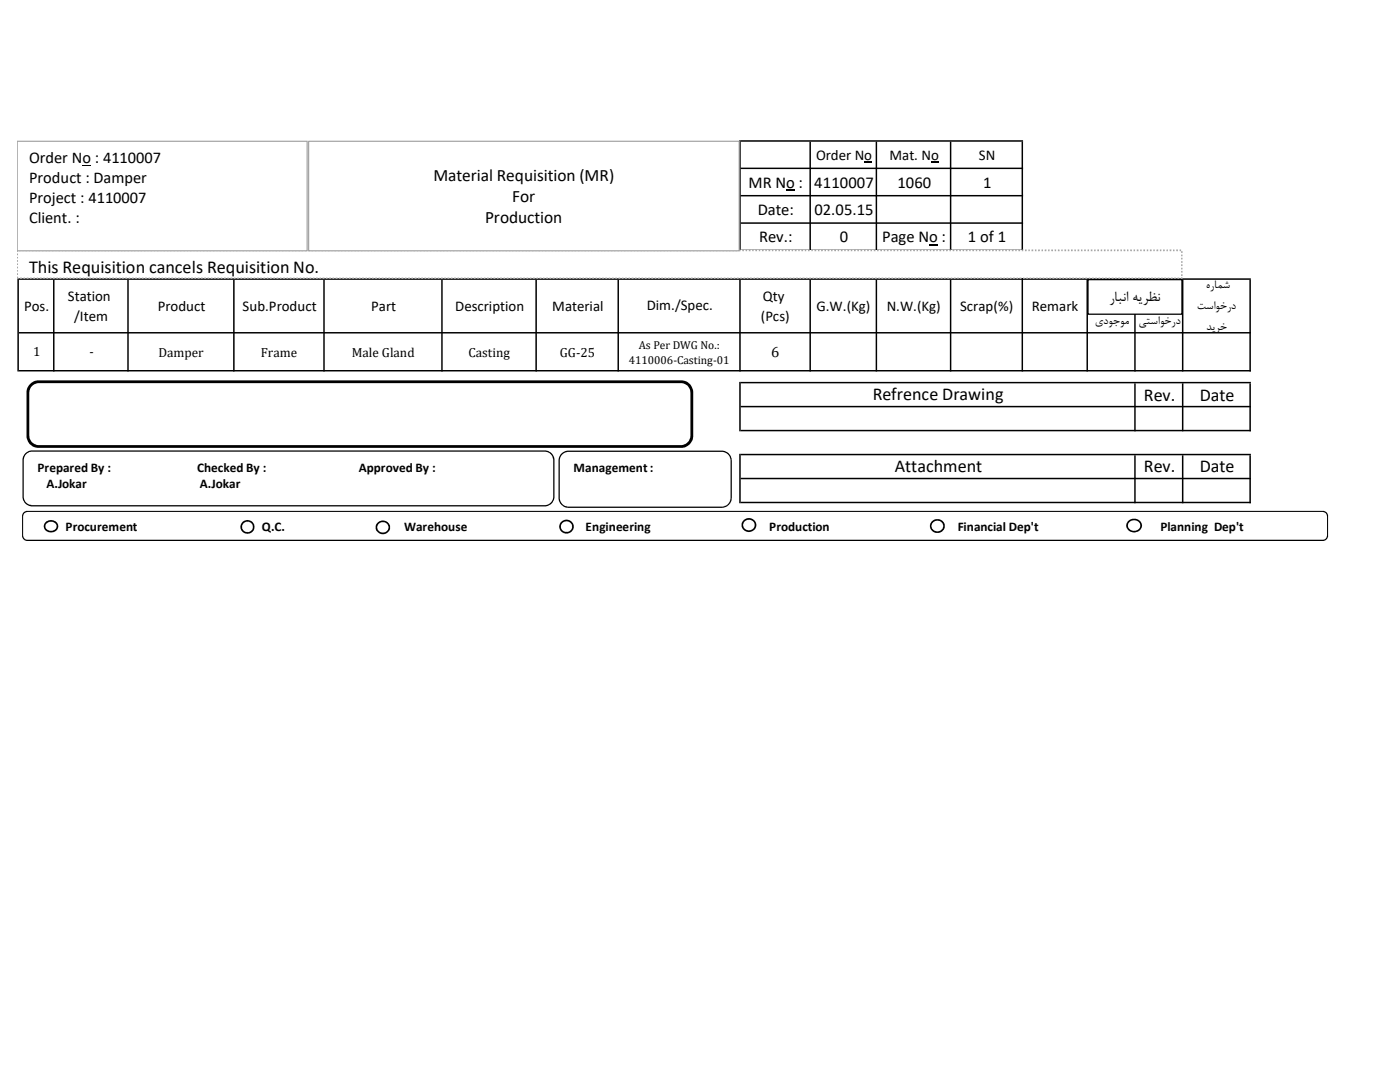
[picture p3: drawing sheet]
<svg xmlns="http://www.w3.org/2000/svg" width="279mm" height="216mm" viewBox="0 0 279 216" stroke-linecap="round" stroke-linejoin="round" font-family="sans-serif">
<path d="M156.9 37.8h1.7v.2h-1.7zM172.5 32.2h1.5v.2h-1.5zM185.8 32.2h1.6v.2h-1.6zM185.4 48.7h1.8v.2h-1.8z" fill="#000"/>
<g fill="#000">
<path d="M147.5 28h.3v22.1h-.3zM161.5 28.3h.3v21.8h-.3zM174.8 28.3h.2v21.8h-.2zM189.6 28.3h.3v21.8h-.3zM147.5 55.8h.3v18.3h-.3zM226.4 55.8h.3v18.3h-.3zM235.9 55.8h.3v18.3h-.3zM249.3 55.8h.3v18.3h-.3zM147.5 76.2h.3v9.9h-.3zM226.4 76.5h.3v9.6h-.3zM235.9 76.5h.3v9.6h-.3zM249.3 76.5h.3v9.6h-.3zM147.5 90.6h.3v9.8h-.3zM161.5 55.8h.3v18.3h-.3zM174.8 55.8h.2v18.3h-.2zM189.6 55.8h.3v18.3h-.3zM203.9 28.3h.3v45.8h-.3zM3.5 55.5h.3v18.6h-.3zM10.6 55.8h.3v18.3h-.3zM25.4 55.8h.3v18.3h-.3zM46.5 55.8h.3v18.3h-.3zM64.5 55.8h.3v18.3h-.3zM88.1 55.8h.2v18.3h-.2zM106.8 55.8h.3v18.3h-.3zM123.2 55.8h.3v18.3h-.3zM216.8 55.8h.3v18.3h-.3zM226.4 90.8h.3v9.6h-.3zM235.9 90.8h.3v9.6h-.3zM249.3 90.8h.3v9.6h-.3z" fill-rule="evenodd"/>
<path d="M147.8 28h56.4v.3h-56.4zM147.8 33.4h56.4v.3h-56.4zM147.8 38.9h56.4v.3h-56.4zM147.8 44.4h56.4v.3h-56.4zM147.8 49.8h56.4v.3h-56.4zM3.8 55.5h245.8v.3h-245.8zM3.8 66.3h245.8v.2h-245.8zM3.8 73.8h245.8v.3h-245.8zM147.8 76.2h101.8v.3h-101.8zM147.8 81h101.8v.3h-101.8zM147.8 85.8h101.8v.3h-101.8zM147.8 90.6h101.8v.2h-101.8zM147.8 95.3h101.8v.3h-101.8zM147.8 100.1h101.8v.3h-101.8z" fill-rule="evenodd"/>
</g>
<path d="M3.4 50h232.4v5.5h-232.4z" fill="#fff"/>
<path d="M3.4 55.2h.2v.3h-.2zM3.4 54.5h.2v.4h-.2zM3.4 53.9h.2v.3h-.2zM3.4 53.2h.2v.4h-.2zM3.4 52.6h.2v.3h-.2zM3.4 51.9h.2v.3h-.2zM3.4 51.3h.2v.3h-.2zM3.4 50.6h.2v.3h-.2zM3.4 49.8v.3l.2-.1v.2h-.2zM3.8 49.8h.3v.3h-.3zM4.4 49.8h.3v.3h-.3zM5.1 49.8h.3v.3h-.3zM5.8 49.8h.3v.3h-.3zM6.4 49.8h.3v.3h-.3zM7.1 49.8h.3v.3h-.3zM7.7 49.8h.3v.3h-.3zM8.4 49.8h.3v.3h-.3zM9 49.8h.4v.3h-.4zM9.7 49.8h.3v.3h-.3zM10.3 49.8h.4v.3h-.4zM11 49.8h.3v.3h-.3zM11.6 49.8h.4v.3h-.4zM12.3 49.8h.3v.3h-.3zM13 49.8h.3v.3h-.3zM13.6 49.8h.3v.3h-.3zM14.3 49.8h.3v.3h-.3zM14.9 49.8h.3v.3h-.3zM15.6 49.8h.3v.3h-.3zM16.3 49.8h.3v.3h-.3zM16.9 49.8h.3v.3h-.3zM17.6 49.8h.3v.3h-.3zM18.2 49.8h.3v.3h-.3zM18.9 49.8h.3v.3h-.3zM19.5 49.8h.4v.3h-.4zM20.2 49.8h.3v.3h-.3zM20.8 49.8h.4v.3h-.4zM21.5 49.8h.3v.3h-.3zM22.1 49.8h.4v.3h-.4zM22.8 49.8h.3v.3h-.3zM23.5 49.8h.3v.3h-.3zM24.1 49.8h.3v.3h-.3zM24.8 49.8h.3v.3h-.3zM25.4 49.8h.3v.3h-.3zM26.1 49.8h.3v.3h-.3zM26.8 49.8h.3v.3h-.3zM27.4 49.8h.3v.3h-.3zM28.1 49.8h.3v.3h-.3zM28.7 49.8h.3v.3h-.3zM29.4 49.8h.3v.3h-.3zM30 49.8h.4v.3h-.4zM30.7 49.8h.3v.3h-.3zM31.3 49.8h.4v.3h-.4zM32 49.8h.3v.3h-.3zM32.6 49.8h.4v.3h-.4zM33.3 49.8h.3v.3h-.3zM34 49.8h.3v.3h-.3zM34.6 49.8h.3v.3h-.3zM35.3 49.8h.3v.3h-.3zM35.9 49.8h.3v.3h-.3zM36.6 49.8h.3v.3h-.3zM37.3 49.8h.2v.3h-.2zM37.9 49.8h.3v.3h-.3zM38.6 49.8h.3v.3h-.3zM39.2 49.8h.3v.3h-.3zM39.9 49.8h.3v.3h-.3zM40.5 49.8h.4v.3h-.4zM41.2 49.8h.3v.3h-.3zM41.8 49.8h.4v.3h-.4zM42.5 49.8h.3v.3h-.3zM43.1 49.8h.4v.3h-.4zM43.8 49.8h.3v.3h-.3zM44.4 49.8h.4v.3h-.4zM45.1 49.8h.3v.3h-.3zM45.8 49.8h.3v.3h-.3zM46.4 49.8h.3v.3h-.3zM47.1 49.8h.3v.3h-.3zM47.8 49.8h.2v.3h-.2zM48.4 49.8h.3v.3h-.3zM49.1 49.8h.3v.3h-.3zM49.7 49.8h.3v.3h-.3zM50.4 49.8h.3v.3h-.3zM51 49.8h.4v.3h-.4zM51.7 49.8h.3v.3h-.3zM52.3 49.8h.4v.3h-.4zM53 49.8h.3v.3h-.3zM53.6 49.8h.4v.3h-.4zM54.3 49.8h.3v.3h-.3zM54.9 49.8h.4v.3h-.4zM55.6 49.8h.3v.3h-.3zM56.3 49.8h.3v.3h-.3zM56.9 49.8h.3v.3h-.3zM57.6 49.8h.3v.3h-.3zM58.3 49.8h.2v.3h-.2zM58.9 49.8h.3v.3h-.3zM59.6 49.8h.3v.3h-.3zM60.2 49.8h.3v.3h-.3zM60.9 49.8h.3v.3h-.3zM61.5 49.8h.3v.3h-.3zM62.2 49.8h.3v.3h-.3zM62.8 49.8h.4v.3h-.4zM63.5 49.8h.3v.3h-.3zM64.1 49.8h.4v.3h-.4zM64.8 49.8h.3v.3h-.3zM65.4 49.8h.4v.3h-.4zM66.1 49.8h.3v.3h-.3zM66.8 49.8h.3v.3h-.3zM67.4 49.8h.3v.3h-.3zM68.1 49.8h.3v.3h-.3zM68.7 49.8h.3v.3h-.3zM69.4 49.8h.3v.3h-.3zM70.1 49.8h.3v.3h-.3zM70.7 49.8h.3v.3h-.3zM71.4 49.8h.3v.3h-.3zM72 49.8h.3v.3h-.3zM72.7 49.8h.3v.3h-.3zM73.3 49.8h.4v.3h-.4zM74 49.8h.3v.3h-.3zM74.6 49.8h.4v.3h-.4zM75.3 49.8h.3v.3h-.3zM75.9 49.8h.4v.3h-.4zM76.6 49.8h.3v.3h-.3zM77.3 49.8h.3v.3h-.3zM77.9 49.8h.3v.3h-.3zM78.6 49.8h.3v.3h-.3zM79.2 49.8h.3v.3h-.3zM79.9 49.8h.3v.3h-.3zM80.6 49.8h.3v.3h-.3zM81.2 49.8h.3v.3h-.3zM81.9 49.8h.3v.3h-.3zM82.5 49.8h.3v.3h-.3zM83.2 49.8h.3v.3h-.3zM83.8 49.8h.4v.3h-.4zM84.5 49.8h.3v.3h-.3zM85.1 49.8h.4v.3h-.4zM85.8 49.8h.3v.3h-.3zM86.4 49.8h.4v.3h-.4zM87.1 49.8h.3v.3h-.3zM87.8 49.8h.3v.3h-.3zM88.4 49.8h.3v.3h-.3zM89.1 49.8h.3v.3h-.3zM89.7 49.8h.3v.3h-.3zM90.4 49.8h.3v.3h-.3zM91.1 49.8h.3v.3h-.3zM91.7 49.8h.3v.3h-.3zM92.4 49.8h.3v.3h-.3zM93 49.8h.3v.3h-.3zM93.7 49.8h.3v.3h-.3zM94.3 49.8h.4v.3h-.4zM95 49.8h.3v.3h-.3zM95.6 49.8h.4v.3h-.4zM96.3 49.8h.3v.3h-.3zM96.9 49.8h.4v.3h-.4zM97.6 49.8h.3v.3h-.3zM98.3 49.8h.3v.3h-.3zM98.9 49.8h.3v.3h-.3zM99.6 49.8h.3v.3h-.3zM100.2 49.8h.3v.3h-.3zM100.9 49.8h.3v.3h-.3zM101.6 49.8h.3v.3h-.3zM102.2 49.8h.3v.3h-.3zM102.9 49.8h.3v.3h-.3zM103.5 49.8h.3v.3h-.3zM104.2 49.8h.3v.3h-.3zM104.8 49.8h.4v.3h-.4zM105.5 49.8h.3v.3h-.3zM106.1 49.8h.4v.3h-.4zM106.8 49.8h.3v.3h-.3zM107.4 49.8h.4v.3h-.4zM108.1 49.8h.3v.3h-.3zM108.8 49.8h.3v.3h-.3zM109.4 49.8h.3v.3h-.3zM110.1 49.8h.3v.3h-.3zM110.7 49.8h.3v.3h-.3zM111.4 49.8h.3v.3h-.3zM112.1 49.8h.3v.3h-.3zM112.7 49.8h.3v.3h-.3zM113.4 49.8h.3v.3h-.3zM114 49.8h.3v.3h-.3zM114.7 49.8h.3v.3h-.3zM115.3 49.8h.4v.3h-.4zM116 49.8h.3v.3h-.3zM116.6 49.8h.4v.3h-.4zM117.3 49.8h.3v.3h-.3zM117.9 49.8h.4v.3h-.4zM118.6 49.8h.3v.3h-.3zM119.3 49.8h.3v.3h-.3zM119.9 49.8h.3v.3h-.3zM120.6 49.8h.3v.3h-.3zM121.2 49.8h.3v.3h-.3zM121.9 49.8h.3v.3h-.3zM122.6 49.8h.3v.3h-.3zM123.2 49.8h.3v.3h-.3zM123.9 49.8h.3v.3h-.3zM124.5 49.8h.3v.3h-.3zM125.2 49.8h.3v.3h-.3zM125.8 49.8h.4v.3h-.4zM126.5 49.8h.3v.3h-.3zM127.1 49.8h.4v.3h-.4zM127.8 49.8h.3v.3h-.3zM128.4 49.8h.4v.3h-.4zM129.1 49.8h.3v.3h-.3zM129.8 49.8h.3v.3h-.3zM130.4 49.8h.3v.3h-.3zM131.1 49.8h.3v.3h-.3zM131.7 49.8h.3v.3h-.3zM132.4 49.8h.3v.3h-.3zM133.1 49.8h.2v.3h-.2zM133.7 49.8h.3v.3h-.3zM134.4 49.8h.3v.3h-.3zM135 49.8h.3v.3h-.3zM135.7 49.8h.3v.3h-.3zM136.3 49.8h.4v.3h-.4zM137 49.8h.3v.3h-.3zM137.6 49.8h.4v.3h-.4zM138.3 49.8h.3v.3h-.3zM138.9 49.8h.4v.3h-.4zM139.6 49.8h.3v.3h-.3zM140.3 49.8h.3v.3h-.3zM140.9 49.8h.3v.3h-.3zM141.6 49.8h.3v.3h-.3zM142.2 49.8h.3v.3h-.3zM142.9 49.8h.3v.3h-.3zM143.6 49.8h.2v.3h-.2zM144.2 49.8h.3v.3h-.3zM144.9 49.8h.3v.3h-.3zM145.5 49.8h.3v.3h-.3zM146.2 49.8h.3v.3h-.3zM146.8 49.8h.4v.3h-.4zM147.5 49.8h.3v.3h-.3zM148.1 49.8h.4v.3h-.4zM148.8 49.8h.3v.3h-.3zM149.4 49.8h.4v.3h-.4zM150.1 49.8h.3v.3h-.3zM150.7 49.8h.4v.3h-.4zM151.4 49.8h.3v.3h-.3zM152.1 49.8h.3v.3h-.3zM152.7 49.8h.3v.3h-.3zM153.4 49.8h.3v.3h-.3zM154.1 49.8h.2v.3h-.2zM154.7 49.8h.3v.3h-.3zM155.4 49.8h.3v.3h-.3zM156 49.8h.3v.3h-.3zM156.7 49.8h.3v.3h-.3zM157.3 49.8h.3v.3h-.3zM158 49.8h.3v.3h-.3zM158.6 49.8h.4v.3h-.4zM159.3 49.8h.3v.3h-.3zM159.9 49.8h.4v.3h-.4zM160.6 49.8h.3v.3h-.3zM161.2 49.8h.4v.3h-.4zM161.9 49.8h.3v.3h-.3zM162.6 49.8h.3v.3h-.3zM163.2 49.8h.3v.3h-.3zM163.9 49.8h.3v.3h-.3zM164.5 49.8h.3v.3h-.3zM165.2 49.8h.3v.3h-.3zM165.9 49.8h.3v.3h-.3zM166.5 49.8h.3v.3h-.3zM167.2 49.8h.3v.3h-.3zM167.8 49.8h.3v.3h-.3zM168.5 49.8h.3v.3h-.3zM169.1 49.8h.4v.3h-.4zM169.8 49.8h.3v.3h-.3zM170.4 49.8h.4v.3h-.4zM171.1 49.8h.3v.3h-.3zM171.7 49.8h.4v.3h-.4zM172.4 49.8h.3v.3h-.3zM173.1 49.8h.3v.3h-.3zM173.7 49.8h.3v.3h-.3zM174.4 49.8h.3v.3h-.3zM175 49.8h.3v.3h-.3zM175.7 49.8h.3v.3h-.3zM176.4 49.8h.3v.3h-.3zM177 49.8h.3v.3h-.3zM177.7 49.8h.3v.3h-.3zM178.3 49.8h.3v.3h-.3zM179 49.8h.3v.3h-.3zM179.6 49.8h.4v.3h-.4zM180.3 49.8h.3v.3h-.3zM180.9 49.8h.4v.3h-.4zM181.6 49.8h.3v.3h-.3zM182.2 49.8h.4v.3h-.4zM182.9 49.8h.3v.3h-.3zM183.6 49.8h.3v.3h-.3zM184.2 49.8h.3v.3h-.3zM184.9 49.8h.3v.3h-.3zM185.5 49.8h.3v.3h-.3zM186.2 49.8h.3v.3h-.3zM186.9 49.8h.3v.3h-.3zM187.5 49.8h.3v.3h-.3zM188.2 49.8h.3v.3h-.3zM188.8 49.8h.3v.3h-.3zM189.5 49.8h.3v.3h-.3zM190.1 49.8h.4v.3h-.4zM190.8 49.8h.3v.3h-.3zM191.4 49.8h.4v.3h-.4zM192.1 49.8h.3v.3h-.3zM192.7 49.8h.4v.3h-.4zM193.4 49.8h.3v.3h-.3zM194.1 49.8h.3v.3h-.3zM194.7 49.8h.3v.3h-.3zM195.4 49.8h.3v.3h-.3zM196 49.8h.3v.3h-.3zM196.7 49.8h.3v.3h-.3zM197.4 49.8h.3v.3h-.3zM198 49.8h.3v.3h-.3zM198.7 49.8h.3v.3h-.3zM199.3 49.8h.3v.3h-.3zM200 49.8h.3v.3h-.3zM200.6 49.8h.4v.3h-.4zM201.3 49.8h.3v.3h-.3zM201.9 49.8h.4v.3h-.4zM202.6 49.8h.3v.3h-.3zM203.2 49.8h.4v.3h-.4zM203.9 49.8h.3v.3h-.3zM204.6 49.8h.3v.3h-.3zM205.2 49.8h.3v.3h-.3zM205.9 49.8h.3v.3h-.3zM206.5 49.8h.3v.3h-.3zM207.2 49.8h.3v.3h-.3zM207.9 49.8h.3v.3h-.3zM208.5 49.8h.3v.3h-.3zM209.2 49.8h.3v.3h-.3zM209.8 49.8h.3v.3h-.3zM210.5 49.8h.3v.3h-.3zM211.1 49.8h.4v.3h-.4zM211.8 49.8h.3v.3h-.3zM212.4 49.8h.4v.3h-.4zM213.1 49.8h.3v.3h-.3zM213.7 49.8h.4v.3h-.4zM214.4 49.8h.3v.3h-.3zM215.1 49.8h.3v.3h-.3zM215.7 49.8h.3v.3h-.3zM216.4 49.8h.3v.3h-.3zM217 49.8h.3v.3h-.3zM217.7 49.8h.3v.3h-.3zM218.4 49.8h.3v.3h-.3zM219 49.8h.3v.3h-.3zM219.7 49.8h.3v.3h-.3zM220.3 49.8h.3v.3h-.3zM221 49.8h.3v.3h-.3zM221.6 49.8h.4v.3h-.4zM222.3 49.8h.3v.3h-.3zM222.9 49.8h.4v.3h-.4zM223.6 49.8h.3v.3h-.3zM224.2 49.8h.4v.3h-.4zM224.9 49.8h.3v.3h-.3zM225.6 49.8h.3v.3h-.3zM226.2 49.8h.3v.3h-.3zM226.9 49.8h.3v.3h-.3zM227.5 49.8h.3v.3h-.3zM228.2 49.8h.3v.3h-.3zM228.9 49.8h.3v.3h-.3zM229.5 49.8h.3v.3h-.3zM230.2 49.8h.3v.3h-.3zM230.8 49.8h.3v.3h-.3zM231.5 49.8h.3v.3h-.3zM232.1 49.8h.4v.3h-.4zM232.8 49.8h.3v.3h-.3zM233.4 49.8h.4v.3h-.4zM234.1 49.8h.3v.3h-.3zM234.7 49.8h.4v.3h-.4zM235.4 49.8h.3v.3h-.3zM235.7 50.1h.3v.4h-.3zM235.7 50.8h.3v.3h-.3zM235.7 51.4h.3v.4h-.3zM235.7 52.1h.3v.4h-.3zM235.7 52.7h.3v.4h-.3zM235.7 53.4h.3v.4h-.3zM235.7 54.1h.3v.3h-.3zM235.7 54.7h.3v.4h-.3zM235.7 55.4h.1l-.1 .1v-.1h.3v.2l-.3 .1zM235 55.4h.3v.3h-.3zM234.4 55.4h.3v.3h-.3zM233.7 55.4h.3v.3h-.3zM233 55.4h.3v.3h-.3zM232.4 55.4h.3v.3h-.3zM231.7 55.4h.3v.3h-.3zM231.1 55.4h.3v.3h-.3zM230.4 55.4h.3v.3h-.3zM229.7 55.4h.4v.3h-.4zM229.1 55.4h.3v.3h-.3zM228.4 55.4h.4v.3h-.4zM227.8 55.4h.3v.3h-.3zM227.1 55.4h.4v.3h-.4zM226.5 55.4h.3v.3h-.3zM225.8 55.4h.3v.3h-.3zM225.2 55.4h.3v.3h-.3zM224.5 55.4h.3v.3h-.3zM223.9 55.4h.3v.3h-.3zM223.2 55.4h.3v.3h-.3zM222.5 55.4h.3v.3h-.3zM221.9 55.4h.3v.3h-.3zM221.2 55.4h.3v.3h-.3zM220.6 55.4h.3v.3h-.3zM219.9 55.4h.3v.3h-.3zM219.2 55.4h.4v.3h-.4zM218.6 55.4h.3v.3h-.3zM217.9 55.4h.4v.3h-.4zM217.3 55.4h.3v.3h-.3zM216.6 55.4h.4v.3h-.4zM216 55.4h.3v.3h-.3zM215.3 55.4h.3v.3h-.3zM214.7 55.4h.3v.3h-.3zM214 55.4h.3v.3h-.3zM213.4 55.4h.3v.3h-.3zM212.7 55.4h.3v.3h-.3zM212 55.4h.3v.3h-.3zM211.4 55.4h.3v.3h-.3zM210.7 55.4h.3v.3h-.3zM210.1 55.4h.3v.3h-.3zM209.4 55.4h.3v.3h-.3zM208.7 55.4h.4v.3h-.4zM208.1 55.4h.3v.3h-.3zM207.4 55.4h.4v.3h-.4zM206.8 55.4h.3v.3h-.3zM206.1 55.4h.4v.3h-.4zM205.5 55.4h.3v.3h-.3zM204.8 55.4h.3v.3h-.3zM204.2 55.4h.3v.3h-.3zM203.5 55.4h.3v.3h-.3zM202.9 55.4h.3v.3h-.3zM202.2 55.4h.3v.3h-.3zM201.5 55.4h.3v.3h-.3zM200.9 55.4h.3v.3h-.3zM200.2 55.4h.3v.3h-.3zM199.6 55.4h.3v.3h-.3zM198.9 55.4h.3v.3h-.3zM198.2 55.4h.4v.3h-.4zM197.6 55.4h.3v.3h-.3zM196.9 55.4h.4v.3h-.4zM196.3 55.4h.3v.3h-.3zM195.6 55.4h.4v.3h-.4zM195 55.4h.3v.3h-.3zM194.3 55.4h.3v.3h-.3zM193.7 55.4h.3v.3h-.3zM193 55.4h.3v.3h-.3zM192.4 55.4h.3v.3h-.3zM191.7 55.4h.3v.3h-.3zM191.1 55.4h.2v.3h-.2zM190.4 55.4h.3v.3h-.3zM189.7 55.4h.3v.3h-.3zM189.1 55.4h.3v.3h-.3zM188.4 55.4h.3v.3h-.3zM187.7 55.4h.4v.3h-.4zM187.1 55.4h.3v.3h-.3zM186.4 55.4h.4v.3h-.4zM185.8 55.4h.3v.3h-.3zM185.1 55.4h.4v.3h-.4zM184.5 55.4h.3v.3h-.3zM183.8 55.4h.3v.3h-.3zM183.2 55.4h.3v.3h-.3zM182.5 55.4h.3v.3h-.3zM181.9 55.4h.3v.3h-.3zM181.2 55.4h.3v.3h-.3zM180.6 55.4h.2v.3h-.2zM179.9 55.4h.3v.3h-.3zM179.2 55.4h.3v.3h-.3zM178.6 55.4h.3v.3h-.3zM177.9 55.4h.3v.3h-.3zM177.2 55.4h.4v.3h-.4zM176.6 55.4h.3v.3h-.3zM175.9 55.4h.4v.3h-.4zM175.3 55.4h.3v.3h-.3zM174.6 55.4h.4v.3h-.4zM174 55.4h.3v.3h-.3zM173.3 55.4h.4v.3h-.4zM172.7 55.4h.3v.3h-.3zM172 55.4h.3v.3h-.3zM171.4 55.4h.3v.3h-.3zM170.7 55.4h.3v.3h-.3zM170.1 55.4h.2v.3h-.2zM169.4 55.4h.3v.3h-.3zM168.7 55.4h.3v.3h-.3zM168.1 55.4h.3v.3h-.3zM167.4 55.4h.3v.3h-.3zM166.8 55.4h.3v.3h-.3zM166.1 55.4h.3v.3h-.3zM165.4 55.4h.4v.3h-.4zM164.8 55.4h.3v.3h-.3zM164.1 55.4h.4v.3h-.4zM163.5 55.4h.3v.3h-.3zM162.8 55.4h.4v.3h-.4zM162.2 55.4h.3v.3h-.3zM161.5 55.4h.3v.3h-.3zM160.9 55.4h.3v.3h-.3zM160.2 55.4h.3v.3h-.3zM159.6 55.4h.3v.3h-.3zM158.9 55.4h.3v.3h-.3zM158.2 55.4h.3v.3h-.3zM157.6 55.4h.3v.3h-.3zM156.9 55.4h.3v.3h-.3zM156.3 55.4h.3v.3h-.3zM155.6 55.4h.3v.3h-.3zM154.9 55.4h.4v.3h-.4zM154.3 55.4h.3v.3h-.3zM153.6 55.4h.4v.3h-.4zM153 55.4h.3v.3h-.3zM152.3 55.4h.4v.3h-.4zM151.7 55.4h.3v.3h-.3zM151 55.4h.3v.3h-.3zM150.4 55.4h.3v.3h-.3zM149.7 55.4h.3v.3h-.3zM149.1 55.4h.3v.3h-.3zM148.4 55.4h.3v.3h-.3zM147.7 55.4h.3v.3h-.3zM147.1 55.4h.3v.3h-.3zM146.4 55.4h.3v.3h-.3zM145.8 55.4h.3v.3h-.3zM145.1 55.4h.3v.3h-.3zM144.4 55.4h.4v.3h-.4zM143.8 55.4h.3v.3h-.3zM143.1 55.4h.4v.3h-.4zM142.5 55.4h.3v.3h-.3zM141.8 55.4h.4v.3h-.4zM141.2 55.4h.3v.3h-.3zM140.5 55.4h.3v.3h-.3zM139.9 55.4h.3v.3h-.3zM139.2 55.4h.3v.3h-.3zM138.6 55.4h.3v.3h-.3zM137.9 55.4h.3v.3h-.3zM137.2 55.4h.3v.3h-.3zM136.6 55.4h.3v.3h-.3zM135.9 55.4h.3v.3h-.3zM135.3 55.4h.3v.3h-.3zM134.6 55.4h.3v.3h-.3zM133.9 55.4h.4v.3h-.4zM133.3 55.4h.3v.3h-.3zM132.6 55.4h.4v.3h-.4zM132 55.4h.3v.3h-.3zM131.3 55.4h.4v.3h-.4zM130.7 55.4h.3v.3h-.3zM130 55.4h.3v.3h-.3zM129.4 55.4h.3v.3h-.3zM128.7 55.4h.3v.3h-.3zM128.1 55.4h.3v.3h-.3zM127.4 55.4h.3v.3h-.3zM126.7 55.4h.3v.3h-.3zM126.1 55.4h.3v.3h-.3zM125.4 55.4h.3v.3h-.3zM124.8 55.4h.3v.3h-.3zM124.1 55.4h.3v.3h-.3zM123.4 55.4h.4v.3h-.4zM122.8 55.4h.3v.3h-.3zM122.1 55.4h.4v.3h-.4zM121.5 55.4h.3v.3h-.3zM120.8 55.4h.4v.3h-.4zM120.2 55.4h.3v.3h-.3zM119.5 55.4h.3v.3h-.3zM118.9 55.4h.3v.3h-.3zM118.2 55.4h.3v.3h-.3zM117.6 55.4h.3v.3h-.3zM116.9 55.4h.3v.3h-.3zM116.2 55.4h.3v.3h-.3zM115.6 55.4h.3v.3h-.3zM114.9 55.4h.3v.3h-.3zM114.3 55.4h.3v.3h-.3zM113.6 55.4h.3v.3h-.3zM112.9 55.4h.4v.3h-.4zM112.3 55.4h.3v.3h-.3zM111.6 55.4h.4v.3h-.4zM111 55.4h.3v.3h-.3zM110.3 55.4h.4v.3h-.4zM109.7 55.4h.3v.3h-.3zM109 55.4h.3v.3h-.3zM108.4 55.4h.3v.3h-.3zM107.7 55.4h.3v.3h-.3zM107.1 55.4h.3v.3h-.3zM106.4 55.4h.3v.3h-.3zM105.7 55.4h.3v.3h-.3zM105.1 55.4h.3v.3h-.3zM104.4 55.4h.3v.3h-.3zM103.8 55.4h.3v.3h-.3zM103.1 55.4h.3v.3h-.3zM102.4 55.4h.4v.3h-.4zM101.8 55.4h.3v.3h-.3zM101.1 55.4h.4v.3h-.4zM100.5 55.4h.3v.3h-.3zM99.8 55.4h.4v.3h-.4zM99.2 55.4h.3v.3h-.3zM98.5 55.4h.3v.3h-.3zM97.9 55.4h.3v.3h-.3zM97.2 55.4h.3v.3h-.3zM96.6 55.4h.3v.3h-.3zM95.9 55.4h.3v.3h-.3zM95.2 55.4h.3v.3h-.3zM94.6 55.4h.3v.3h-.3zM93.9 55.4h.3v.3h-.3zM93.3 55.4h.3v.3h-.3zM92.6 55.4h.3v.3h-.3zM91.9 55.4h.4v.3h-.4zM91.3 55.4h.3v.3h-.3zM90.6 55.4h.4v.3h-.4zM90 55.4h.3v.3h-.3zM89.3 55.4h.4v.3h-.4zM88.7 55.4h.3v.3h-.3zM88 55.4h.3v.3h-.3zM87.4 55.4h.3v.3h-.3zM86.7 55.4h.3v.3h-.3zM86.1 55.4h.3v.3h-.3zM85.4 55.4h.3v.3h-.3zM84.8 55.4h.2v.3h-.2zM84.1 55.4h.3v.3h-.3zM83.4 55.4h.3v.3h-.3zM82.8 55.4h.3v.3h-.3zM82.1 55.4h.3v.3h-.3zM81.4 55.4h.4v.3h-.4zM80.8 55.4h.3v.3h-.3zM80.1 55.4h.4v.3h-.4zM79.5 55.4h.3v.3h-.3zM78.8 55.4h.4v.3h-.4zM78.2 55.4h.3v.3h-.3zM77.5 55.4h.4v.3h-.4zM76.9 55.4h.3v.3h-.3zM76.2 55.4h.3v.3h-.3zM75.6 55.4h.3v.3h-.3zM74.9 55.4h.3v.3h-.3zM74.3 55.4h.2v.3h-.2zM73.6 55.4h.3v.3h-.3zM72.9 55.4h.3v.3h-.3zM72.3 55.4h.3v.3h-.3zM71.6 55.4h.3v.3h-.3zM71 55.4h.3v.3h-.3zM70.3 55.4h.3v.3h-.3zM69.6 55.4h.4v.3h-.4zM69 55.4h.3v.3h-.3zM68.3 55.4h.4v.3h-.4zM67.7 55.4h.3v.3h-.3zM67 55.4h.4v.3h-.4zM66.4 55.4h.3v.3h-.3zM65.7 55.4h.3v.3h-.3zM65.1 55.4h.3v.3h-.3zM64.4 55.4h.3v.3h-.3zM63.8 55.4h.3v.3h-.3zM63.1 55.4h.3v.3h-.3zM62.4 55.4h.3v.3h-.3zM61.8 55.4h.3v.3h-.3zM61.1 55.4h.3v.3h-.3zM60.5 55.4h.3v.3h-.3zM59.8 55.4h.3v.3h-.3zM59.1 55.4h.4v.3h-.4zM58.5 55.4h.3v.3h-.3zM57.8 55.4h.4v.3h-.4zM57.2 55.4h.3v.3h-.3zM56.5 55.4h.4v.3h-.4zM55.9 55.4h.3v.3h-.3zM55.2 55.4h.3v.3h-.3zM54.6 55.4h.3v.3h-.3zM53.9 55.4h.3v.3h-.3zM53.3 55.4h.3v.3h-.3zM52.6 55.4h.3v.3h-.3zM51.9 55.4h.3v.3h-.3zM51.3 55.4h.3v.3h-.3zM50.6 55.4h.3v.3h-.3zM50 55.4h.3v.3h-.3zM49.3 55.4h.3v.3h-.3zM48.6 55.4h.4v.3h-.4zM48 55.4h.3v.3h-.3zM47.3 55.4h.4v.3h-.4zM46.7 55.4h.3v.3h-.3zM46 55.4h.4v.3h-.4zM45.4 55.4h.3v.3h-.3zM44.7 55.4h.3v.3h-.3zM44.1 55.4h.3v.3h-.3zM43.4 55.4h.3v.3h-.3zM42.8 55.4h.3v.3h-.3zM42.1 55.4h.3v.3h-.3zM41.4 55.4h.3v.3h-.3zM40.8 55.4h.3v.3h-.3zM40.1 55.4h.3v.3h-.3zM39.5 55.4h.3v.3h-.3zM38.8 55.4h.3v.3h-.3zM38.1 55.4h.4v.3h-.4zM37.5 55.4h.3v.3h-.3zM36.8 55.4h.4v.3h-.4zM36.2 55.4h.3v.3h-.3zM35.5 55.4h.4v.3h-.4zM34.9 55.4h.3v.3h-.3zM34.2 55.4h.3v.3h-.3zM33.6 55.4h.3v.3h-.3zM32.9 55.4h.3v.3h-.3zM32.3 55.4h.3v.3h-.3zM31.6 55.4h.3v.3h-.3zM30.9 55.4h.3v.3h-.3zM30.3 55.4h.3v.3h-.3zM29.6 55.4h.3v.3h-.3zM29 55.4h.3v.3h-.3zM28.3 55.4h.3v.3h-.3zM27.6 55.4h.4v.3h-.4zM27 55.4h.3v.3h-.3zM26.3 55.4h.4v.3h-.4zM25.7 55.4h.3v.3h-.3zM25 55.4h.4v.3h-.4zM24.4 55.4h.3v.3h-.3zM23.7 55.4h.3v.3h-.3zM23.1 55.4h.3v.3h-.3zM22.4 55.4h.3v.3h-.3zM21.8 55.4h.3v.3h-.3zM21.1 55.4h.3v.3h-.3zM20.4 55.4h.3v.3h-.3zM19.8 55.4h.3v.3h-.3zM19.1 55.4h.3v.3h-.3zM18.5 55.4h.3v.3h-.3zM17.8 55.4h.3v.3h-.3zM17.1 55.4h.4v.3h-.4zM16.5 55.4h.3v.3h-.3zM15.8 55.4h.4v.3h-.4zM15.2 55.4h.3v.3h-.3zM14.5 55.4h.4v.3h-.4zM13.9 55.4h.3v.3h-.3zM13.2 55.4h.3v.3h-.3zM12.6 55.4h.3v.3h-.3zM11.9 55.4h.3v.3h-.3zM11.3 55.4h.3v.3h-.3zM10.6 55.4h.3v.3h-.3zM9.9 55.4h.3v.3h-.3zM9.3 55.4h.3v.3h-.3zM8.6 55.4h.3v.3h-.3zM8 55.4h.3v.3h-.3zM7.3 55.4h.3v.3h-.3zM6.6 55.4h.4v.3h-.4zM6 55.4h.3v.3h-.3zM5.3 55.4h.4v.3h-.4zM4.7 55.4h.3v.3h-.3zM4 55.4h.4v.3h-.4zM3.4 55.4h.3v.3h-.3z" fill="#a6a6a6"/>
<path d="M3.4 28.2h57.9v21.8h-57.9z" fill="#fff"/>
<path d="M3.4 28.1h58v22l-58 .1zM3.4 28.3l.2-.1v21.8l-.2-.1h57.9l-.1 .1v-21.8l.1 .1z" fill="#a6a6a6"/>
<path d="M16.5 32.9h1.7v.1h-1.7z" fill="#000"/>
<path d="M61.6 28.2h85.9v21.8h-85.9z" fill="#fff"/>
<path d="M61.5 28.1h86l.1 .1v21.8l-.1 .2h-85.9l-.1-.2zM61.6 28.3l.1-.1v21.8l-.1-.1h85.9l-.1 .1v-21.8l.1 .1z" fill="#a6a6a6"/>
<path d="M217.1 55.8h18.7v6.9h-18.7z" fill="#fff"/>
<path d="M217 55.7h18.9l.1 7-.2 .1h-18.7l-.1-.1zM217.1 55.9l.2-.1v6.9l-.2-.1h18.7v.1v-6.9v.1z" fill="#000"/>
<path d="M5.1 90.5l.8-.4 .5-.1h102.3a1.81 1.81 0 0 1 1.8 1.8v7.3a1.81 1.81 0 0 1-1.8 1.8h-102.3a1.81 1.81 0 0 1-1.8-1.8v-7.3l.1-.5z" fill-rule="evenodd" fill="#fff"/>
<path d="M5 90.4h.1a1.66 1.66 0 0 1 1.3-.5h102.3a1.94 1.94 0 0 1 2 1.9v7.3a1.98 1.98 0 0 1-2 1.9h-102.3a1.94 1.94 0 0 1-1.9-1.9v-7.3a1.79 1.79 0 0 1 .5-1.4zM5.2 90.6l-.5 1.1v7.6l.5 1 .6 .4 .5 .1h102.6l1-.5 .4-.5 .1-.5v-7.6l-.1-.6-.4-.5-1-.5h-102.6l-.4 .1z" fill="#000"/>
<path d="M112.1 90.6l.9-.5 .5-.1h30.6a1.88 1.88 0 0 1 1.8 1.9v7.5a1.88 1.88 0 0 1-1.8 1.8h-30.6a1.88 1.88 0 0 1-1.9-1.8v-7.5l.1-.5z" fill-rule="evenodd" fill="#fff"/>
<path d="M112.1 90.5l1.1-.6h30.9a2.03 2.03 0 0 1 1.9 2v7.5a2.02 2.02 0 0 1-1.9 1.9h-30.6a2.02 2.02 0 0 1-2-1.9v-7.7l.1-.6zM112.2 90.7l-.4 .5-.1 .5v7.8l.1 .5 .4 .6 .6 .4 .5 .1h30.9l.5-.1 .8-.7 .3-.8v-7.6a1.67 1.67 0 0 0-1.1-1.6l-.5-.1h-30.9l-.5 .1z" fill="#000"/>
<path d="M4.8 102.3l.7-.3h258.5a1.01 1.01 0 0 1 1 1v3.8a.98 .98 0 0 1-1 1h-258.5a.95 .95 0 0 1-1-1v-3.8z" fill-rule="evenodd" fill="#fff"/>
<path d="M4.7 102.2l.5-.3h258.8a1.03 1.03 0 0 1 1 1.1v4.1l-.2 .6-.6 .2h-258.7a1.04 1.04 0 0 1-1-.6l-.1-4.5zM4.9 102.4l-.3 .6v3.8l.3 .7 .4 .2h258.9l.4-.2 .2-.7v-3.8l-.2-.6-.6-.2h-258.5z" fill="#000"/>
<path d="M9.1 104.4a1.29 1.29 0 0 1 1.5-.4 1.29 1.29 0 0 1 .8 1.4 1.29 1.29 0 0 1-1.5 .7 1.29 1.29 0 0 1-.9-1.4z" fill-rule="evenodd" fill="#fff"/>
<path d="M9 104.3l.4-.3 .8-.2a1.32 1.32 0 0 1 1.4 1.4l-.2 .5-.6 .5-.6 .1-.8-.3a1.18 1.18 0 0 1-.6-1.2zM9.4 104.4l-.3 .3v.5l.5 .6 .8 .1 .7-.4 .2-.7-.3-.4-.6-.3h-.5z" fill="#000"/>
<circle cx="49.4" cy="105.1" r="1.23" fill="#fff"/>
<path d="M48 105.2a1.4 1.4 0 0 1 2.8 0 1.4 1.4 0 0 1-2.8 0zM48.3 105.1a1.06 1.06 0 0 0 2.1 0 1.06 1.06 0 0 0-2.1 0z" fill="#000"/>
<circle cx="76.4" cy="105.2" r="1.25" fill="#fff"/>
<path d="M75.4 104.2a1.47 1.47 0 0 1 1.5-.2 1.47 1.47 0 0 1 1 1.2l-.3 .8-.4 .4-.5 .2-.8-.1-.7-.5-.2-.5v-.6zM75.3 105.2a1.1 1.1 0 0 0 2.2 0 1.1 1.1 0 0 0-2.2 0z" fill="#000"/>
<path d="M225.2 104.1a1.36 1.36 0 0 1 1.8-.3 1.36 1.36 0 0 1 .5 1.8 1.36 1.36 0 0 1-1.9 .4 1.36 1.36 0 0 1-.4-1.9z" fill-rule="evenodd" fill="#fff"/>
<path d="M225 104.1a1.58 1.58 0 0 1 1.9-.6 1.58 1.58 0 0 1 1 1.7l-.3 .5a1.71 1.71 0 0 1-1.9 .4l-.5-.2-.4-.7v-.6zM225.4 104.1l-.2 .3-.1 .5 .1 .4 .4 .4 1 .2 .4-.2 .5-.4v-.9l-.5-.4-.7-.2z" fill="#000"/>
<circle cx="113" cy="105.1" r="1.27" fill="#fff"/>
<path d="M112 104.1l.2-.2a1.41 1.41 0 0 1 1.9 .2 1.41 1.41 0 0 1 0 1.9l-.5 .4a1.55 1.55 0 0 1-1.5-.3l-.3-.2a1.35 1.35 0 0 1 .2-1.8zM111.9 105.1a1.1 1.1 0 0 0 2.2 0 1.1 1.1 0 0 0-2.2 0z" fill="#000"/>
<path d="M186 104.2a1.32 1.32 0 0 1 2-.2 1.32 1.32 0 0 1 0 1.9 1.32 1.32 0 0 1-2-.2 1.16 1.16 0 0 1 0-1.5z" fill-rule="evenodd" fill="#fff"/>
<path d="M186 104a1.57 1.57 0 0 1 2.6 .6l-.1 .9a1.55 1.55 0 0 1-1.6 .8 1.55 1.55 0 0 1-1.3-1.1v-.5zM186.1 104.4l-.2 .5 .1 .5 .6 .6h.9l.7-.6v-.8l-.7-.6h-.9z" fill="#000"/>
<path d="M148.4 104.1a1.31 1.31 0 0 1 1.9-.3 1.31 1.31 0 0 1 0 2 1.31 1.31 0 0 1-1.9-.3 1.15 1.15 0 0 1 0-1.4z" fill-rule="evenodd" fill="#fff"/>
<path d="M148.4 103.8a1.74 1.74 0 0 1 1.6-.3l.7 .5 .3 .8a1.49 1.49 0 0 1-1.7 1.4 1.49 1.49 0 0 1-1.3-1.7zM148.3 104.8a1.11 1.11 0 0 0 2.2 0 1.11 1.11 0 0 0-2.2 0z" fill="#000"/>
<path d="M6.2 76.8l1-.6h.5h128.2a2.13 2.13 0 0 1 2.1 2.1v8.7a2.13 2.13 0 0 1-2.1 2.1h-128.2a2.14 2.14 0 0 1-2.1-2.1v-8.7l.1-.6z" fill-rule="evenodd" fill="#fff"/>
<path d="M5.8 76.8a2.45 2.45 0 0 1 1.9-.9h128.2a2.38 2.38 0 0 1 2.4 2.4v8.7a2.38 2.38 0 0 1-2.4 2.4h-128.2a2.39 2.39 0 0 1-2.4-2.4v-8.9l.2-.7zM6.3 77.1l-.3 .5-.2 .7v8.6a1.88 1.88 0 0 0 1.9 1.9h128.2a1.96 1.96 0 0 0 1.9-1.8v-8.6a1.88 1.88 0 0 0-1.9-1.9h-128.4l-.6 .2z" fill="#000"/>
<g font-size="3.6">
<text x="5.8" y="54.5">This Requisition cancels Requisition No.</text>
<text x="174.2" y="79.8">Refrence Drawing</text>
<text x="228.3" y="79.9">Rev.</text>
<text x="239.5" y="79.9">Date</text>
<text x="178.6" y="94.1">Attachment</text>
<text x="228.3" y="94.3">Rev.</text>
<text x="239.5" y="94.3">Date</text>
</g>
<g font-size="3.5">
<text x="86.5" y="36.1">Material Requisition (MR)</text>
<text x="102.2" y="40.3">For</text>
<text x="96.8" y="44.5">Production</text>
</g>
<g font-size="3.3">
<text x="5.8" y="32.5">Order No : 4110007</text>
<text x="5.8" y="36.5">Product : Damper</text>
<text x="5.8" y="40.5">Project : 4110007</text>
<text x="149.4" y="37.4">MR No : 4110007</text>
<text x="179.1" y="37.4">1060</text>
<text x="196.2" y="37.4">1</text>
<text x="5.8" y="44.5">Client. :</text>
<text x="151.2" y="42.9">Date:</text>
<text x="162.5" y="42.9">02.05.15</text>
<text x="151.5" y="48.3">Rev.:</text>
<text x="167.6" y="48.3">0</text>
<text x="176.1" y="48.3">Page No :</text>
<text x="193.2" y="48.3">1 of 1</text>
<text x="221.4" y="60">رابان ه</text>
<text x="227.3" y="60">يرظن</text>
</g>
<g font-size="3">
<text x="162.9" y="31.8">Order No</text>
<text x="177.5" y="31.8">Mat. No</text>
<text x="195.4" y="31.8">SN</text>
<text x="4.8" y="62">Pos.</text>
<text x="13.5" y="60.1">Station</text>
<text x="14.8" y="64">/Item</text>
<text x="31.5" y="62">Product</text>
<text x="48.4" y="62">Sub.Product</text>
<text x="74.1" y="62">Part</text>
<text x="90.9" y="62">Description</text>
<text x="110.2" y="62">Material</text>
<text x="129.1" y="61.8">Dim./Spec.</text>
<text x="151.8" y="64">(Pcs)</text>
<text x="152.2" y="60.1">Qty</text>
<text x="162.9" y="62">G.W.(Kg)</text>
<text x="177" y="62">N.W.(Kg)</text>
<text x="191.6" y="62">Scrap(%)</text>
<text x="205.9" y="62">Remark</text>
<text x="153.9" y="71.2">6</text>
</g>
<g font-size="2.6">
<text x="240.7" y="57.4">هرامش</text>
<text x="218.5" y="64.6">يدوجوم</text>
<text x="227.2" y="64.6">يتساوخرد</text>
<text x="238.8" y="61.7">تساوخرد</text>
<text x="240.7" y="65.9">ديرخ</text>
<text x="6.6" y="71.1">1</text>
<text x="17.8" y="71.1">-</text>
<text x="31.6" y="71.2">Damper</text>
<text x="52.1" y="71.2">Frame</text>
<text x="70.2" y="71.2">Male Gland</text>
<text x="93.5" y="71.2">Casting</text>
<text x="111.7" y="71.2">GG-25</text>
<text x="7.5" y="94.1">Prepared By :</text>
<text x="39.3" y="94.1">Checked By :</text>
<text x="71.6" y="94.1">Approved By :</text>
<text x="114.5" y="94.2">Management :</text>
<text x="9.3" y="97.4">A.Jokar</text>
<text x="39.9" y="97.4">A.Jokar</text>
<text x="13.1" y="106">Procurement</text>
<text x="52.3" y="106">Q.C.</text>
<text x="80.6" y="106">Warehouse</text>
<text x="116.9" y="106">Engineering</text>
<text x="153.5" y="106">Production</text>
<text x="191.1" y="106">Financial Dep't</text>
<text x="231.6" y="106">Planning Dep't</text>
</g>
<g font-size="2.3">
<text x="127.5" y="69.6">As Per DWG No.:</text>
<text x="125.5" y="72.6">4110006-Casting-01</text>
</g>
</svg>
